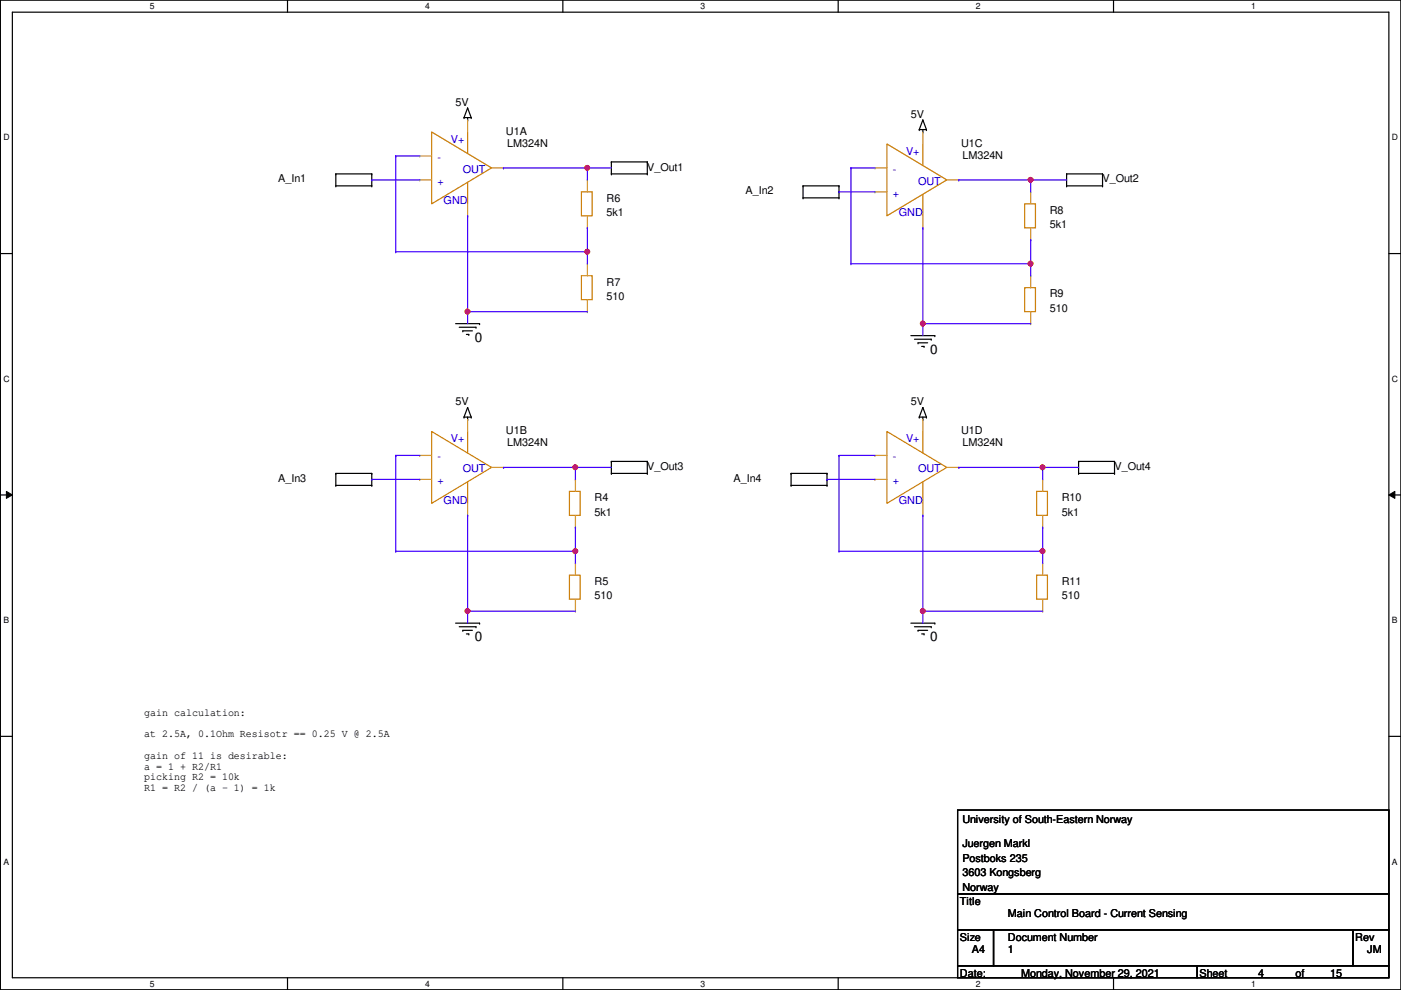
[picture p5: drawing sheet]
<svg xmlns="http://www.w3.org/2000/svg" width="297mm" height="210mm" viewBox="0 0 297 210" stroke-linecap="round" stroke-linejoin="round" font-family="sans-serif">
<path d="M.1 0h296.9v209.8h-296.9zM2.6 2.6h291.9v204.7h-291.9z" fill="none" stroke="#000" stroke-width=".25"/>
<g fill="#fff">
<path d="M31.8 .3h1v2h-1z"/>
<path d="M31.8 207.6h1v1.9h-1z"/>
</g>
<path d="M61 0v2.6M61 207.3v2.5" fill="none" stroke="#000" stroke-width=".25"/>
<g fill="#fff">
<path d="M90.1 .3h1v2h-1z"/>
<path d="M90.1 207.6h1v1.9h-1z"/>
</g>
<path d="M119.3 0v2.6M119.3 207.3v2.5" fill="none" stroke="#000" stroke-width=".25"/>
<g fill="#fff">
<path d="M148.5 .3h1v2h-1z"/>
<path d="M148.5 207.6h1v1.9h-1z"/>
</g>
<path d="M177.7 0v2.6M177.7 207.3v2.5" fill="none" stroke="#000" stroke-width=".25"/>
<g fill="#fff">
<path d="M206.9 .3h1v2h-1z"/>
<path d="M206.9 207.6h1v1.9h-1z"/>
</g>
<path d="M236.1 0v2.6M236.1 207.3v2.5" fill="none" stroke="#000" stroke-width=".25"/>
<g fill="#fff">
<path d="M265.3 .3h.9v2h-.9z"/>
<path d="M265.3 207.6h.9v1.9h-.9z"/>
<path d="M.7 28.2h1.3v1.9h-1.3z"/>
<path d="M295.1 28.2h1.3v1.9h-1.3z"/>
<path d="M.7 79.3h1.3v2h-1.3z"/>
<path d="M295.1 79.3h1.3v2h-1.3z"/>
</g>
<path d="M.1 53.8h2.5M294.5 53.8h2.5" fill="none" stroke="#000" stroke-width=".25"/>
<g fill="#fff">
<path d="M.7 130.5h1.2v2h-1.2z"/>
<path d="M295.1 130.5h1.2v2h-1.2z"/>
</g>
<path d="M.1 104.9h2.5M294.5 104.9h2.5" fill="none" stroke="#000" stroke-width=".25"/>
<path d="M1.4 104.2l1.2 .7-1.2 .8zM294.5 104.9l1.2-.7v1.5z" fill="#000"/>
<path d="M1.4 104.2l1.2 .7-1.2 .8zM294.5 104.9l1.2-.7v1.5z" fill="none" stroke="#000" stroke-width=".21"/>
<g fill="#fff">
<path d="M.7 181.7h1.2v2h-1.2z"/>
<path d="M295.1 181.7h1.2v2h-1.2z"/>
</g>
<g fill="none" stroke="#000" stroke-width=".25">
<path d="M71.2 39.4h.1M71.2 36.9h.1M71.2 36.9h7.6M71.2 39.4h7.6M71.2 36.9v2.5M78.8 36.9h.1M78.8 39.4h.1M78.8 36.9v2.5M98.4 24.9h.1M98.4 24.9h1.5M99.1 25.4h.1M99.1 22.9h.1"/>
<path d="M99.1 24.9v.5M99.1 22.9l-.7 2M99.1 22.9l.8 2M99.9 24.9h.1M129.6 36.9h.1M129.6 34.3h.1M129.6 36.9h7.6M129.6 34.3v2.6M129.6 34.3h7.6M137.2 34.3h.1M137.2 36.9h.1M137.2 34.3v2.6"/>
<path d="M170.3 39.4h.1M170.3 39.4h7.6M170.3 39.4v2.6M177.9 39.4h.1M177.9 39.4v2.6M194.9 27.5h.1M194.9 27.5h1.5M195.7 28h.1M195.7 25.4h.1M195.7 27.5v.5M195.7 25.4l-.8 2.1M195.7 25.4l.7 2.1"/>
<path d="M196.4 27.5h.1M226.1 39.4h.1M226.1 36.9h.1M226.1 36.9h7.7M226.1 39.4h7.7M226.1 36.9v2.5M233.8 36.9h.1M233.8 39.4h.1M233.8 36.9v2.5M170.3 42h.1M170.3 42h7.6M177.9 42h.1"/>
<path d="M96.6 68.6h5.1M97.4 69.4h3.5M98.1 70.1h.1M98.1 70.1h2.1M98.9 70.9h.5M99.4 70.9h.1M100.9 69.4h.1M101.7 68.6h.1M193.1 71.2h5.1M193.9 71.9h3.5M194.6 72.7h.1M194.6 72.7h2.1"/>
<path d="M195.4 73.4h.5M195.9 73.4h.1M197.4 71.9h.1M198.2 71.2h.1M98.4 88.4h.1M98.4 88.4h1.5M99.1 88.9h.1M99.1 86.4h.1M99.1 88.4v.5M99.1 86.4l-.7 2M99.1 86.4l.8 2M99.9 88.4h.1"/>
<path d="M129.6 97.8h.1M129.6 97.8v2.6M129.6 97.8h7.6M137.2 97.8h.1M137.2 97.8v2.6M194.9 88.4h.1M194.9 88.4h1.5M195.7 88.9h.1M195.7 86.4h.1M195.7 88.4v.5M195.7 86.4l-.8 2M195.7 86.4l.7 2"/>
<path d="M196.4 88.4h.1M228.7 97.8h.1M228.7 97.8h7.6M228.7 97.8v2.6M236.3 97.8h.1M236.3 97.8v2.6M71.2 102.9h.1M71.2 100.4h.1M71.2 100.4v2.5M71.2 100.4h7.6M71.2 102.9h7.6M78.8 100.4h.1"/>
<path d="M78.8 102.9h.1M78.8 100.4v2.5M129.6 100.4h.1M129.6 100.4h7.6M137.2 100.4h.1M167.7 102.9h.1M167.7 100.4h.1M167.7 100.4h7.6M167.7 102.9h7.6M167.7 100.4v2.5M175.3 100.4h.1M175.3 102.9h.1"/>
<path d="M175.3 100.4v2.5M228.7 100.4h.1M228.7 100.4h7.6M236.3 100.4h.1M96.6 132.1h5.1M97.4 132.9h3.5M98.1 133.6h.1M98.1 133.6h2.1M98.9 134.4h.5M99.4 134.4h.1M100.9 132.9h.1M101.7 132.1h.1"/>
<path d="M193.1 132.1h5.1M193.9 132.9h3.5M194.6 133.6h.1M194.6 133.6h2.1M195.4 134.4h.5M195.9 134.4h.1M197.4 132.9h.1M198.2 132.1h.1M.1 156.1h2.5M294.5 156.1h2.5M203 171.7h91.5v17.8h-91.5zM203 189.5h91.5v7.6h-91.5z"/>
<path d="M203 197.1h7.6v7.7h-7.6zM210.6 197.1h76.2v7.7h-76.2zM286.8 197.1h7.7v7.7h-7.7zM203 204.8h50.8v2.5h-50.8zM253.8 204.8h40.7v2.5h-40.7z"/>
</g>
<g fill="none" stroke="#cc8006" stroke-width=".25">
<path d="M91.5 28l12.7 7.6-12.7 7.6zM99.1 28v4.6M99.1 38.7v4.5M188 30.5l12.7 7.6-12.7 7.7zM195.7 30.5v4.6M123.3 40.7h2.3v5.1h-2.3zM123.3 58.5h2.3v5h-2.3zM195.7 41.2v4.6M217.3 43.2h2.2v5.1h-2.2zM217.3 61h2.2v5.1h-2.2zM91.5 91.5l12.7 7.6-12.7 7.6zM99.1 91.5v4.6"/>
<path d="M188 91.5l12.7 7.6-12.7 7.6zM195.7 91.5v4.6M99.1 102.2v4.5M120.7 104.2h2.3v5.1h-2.3zM195.7 102.2v4.5M219.8 104.2h2.3v5.1h-2.3zM120.7 122h2.3v5h-2.3zM219.8 122h2.3v5h-2.3z"/>
</g>
<g fill="none" stroke="#a84" stroke-width=".25">
<path d="M89 33.1h.1M89 38.1h.1M89 33.1h2.5M89 38.1h2.5M99.1 25.4h.1M99.1 25.4v2.6M104.2 35.6h2.6M106.8 35.6h.1M124.5 38.1h.1M124.5 38.1v2.6M185.5 35.6h.1M185.5 35.6h2.5"/>
<path d="M195.7 28h.1M195.7 28v2.5M200.7 38.1h2.6M203.3 38.1h.1M99.1 45.8h.1M99.1 43.2v2.6M124.5 48.3h.1M124.5 55.9h.1M124.5 45.8v2.5M124.5 55.9v2.6M185.5 40.7h.1M185.5 40.7h2.5"/>
<path d="M195.7 48.3h.1M195.7 45.8v2.5M218.5 40.7h.1M218.5 50.8h.1M218.5 58.5h.1M218.5 40.7v2.5M218.5 48.3v2.5M218.5 58.5v2.5M124.5 66.1h.1M124.5 63.5v2.6M218.5 68.6h.1M218.5 66.1v2.5"/>
<path d="M89 96.6h.1M89 96.6h2.5M99.1 88.9h.1M99.1 88.9v2.6M104.2 99.1h2.6M106.8 99.1h.1M185.5 96.6h.1M185.5 96.6h2.5M195.7 88.9h.1M195.7 88.9v2.6M200.7 99.1h2.6M203.3 99.1h.1"/>
<path d="M89 101.6h.1M89 101.6h2.5M99.1 109.3h.1M99.1 106.7v2.6M122 101.6h.1M122 111.8h.1M122 119.4h.1M122 101.6v2.6M122 109.3v2.5M122 119.4v2.6M185.5 101.6h.1M185.5 101.6h2.5"/>
<path d="M195.7 109.3h.1M195.7 106.7v2.6M221.1 101.6h.1M221.1 111.8h.1M221.1 119.4h.1M221.1 101.6v2.6M221.1 109.3v2.5M221.1 119.4v2.6M122 129.6h.1M122 127v2.6M221.1 129.6h.1M221.1 127v2.6"/>
</g>
<path d="M106.8 35.6h.1M106.8 35.6h17.7" fill="none" stroke="#4200ff" stroke-width=".25"/>
<circle cx="124.5" cy="35.6" r=".49" fill="#f00"/>
<circle cx="124.5" cy="35.6" r=".49" fill="none" stroke="#f00" stroke-width=".25"/>
<path d="M124.5 35.6h.1M124.5 35.6v2.5M124.5 48.3h.1M124.5 48.3v5.1M106.8 99.1h.1M106.8 99.1h15.2" fill="none" stroke="#4200ff" stroke-width=".25"/>
<circle cx="122" cy="99.1" r=".49" fill="#f00"/>
<circle cx="122" cy="99.1" r=".49" fill="none" stroke="#f00" stroke-width=".25"/>
<g fill="none" stroke="#4200ff" stroke-width=".25">
<path d="M203.3 38.1h.1M203.3 38.1h15.2M218.5 38.1h.1M218.5 38.1v2.6M218.5 50.8h.1M218.5 50.8v5.1M122 99.1h.1M122 99.1v2.5M203.3 99.1h.1M203.3 99.1h17.8M221.1 99.1h.1M221.1 99.1v2.5"/>
<path d="M122 111.8h.1M122 111.8v5.1M221.1 111.8h.1M221.1 111.8v5.1"/>
</g>
<circle cx="218.5" cy="55.9" r=".49" fill="#f00"/>
<circle cx="218.5" cy="55.9" r=".49" fill="none" stroke="#f00" stroke-width=".25"/>
<path d="M99.1 109.3h.1M99.1 109.3v20.3M99.1 129.6h.1M99.1 129.6h22.9" fill="none" stroke="#4200ff" stroke-width=".25"/>
<circle cx="99.1" cy="129.6" r=".49" fill="#f00"/>
<circle cx="99.1" cy="129.6" r=".49" fill="none" stroke="#f00" stroke-width=".25"/>
<path d="M99.1 45.8h.1M99.1 45.8v20.3M99.1 129.6h.1M99.1 129.6v2.5" fill="none" stroke="#4200ff" stroke-width=".25"/>
<circle cx="99.1" cy="66.1" r=".49" fill="#f00"/>
<circle cx="99.1" cy="66.1" r=".49" fill="none" stroke="#f00" stroke-width=".25"/>
<path d="M195.7 48.3h.1M195.7 48.3v20.3M99.1 66.1h.1M99.1 66.1h25.4M99.1 66.1v2.5" fill="none" stroke="#4200ff" stroke-width=".25"/>
<circle cx="195.6" cy="68.6" r=".49" fill="#f00"/>
<circle cx="195.6" cy="68.6" r=".49" fill="none" stroke="#f00" stroke-width=".25"/>
<path d="M195.7 68.6h.1M195.7 68.6h22.8M195.7 68.6v2.6M195.7 109.3h.1M195.7 109.3v20.3" fill="none" stroke="#4200ff" stroke-width=".25"/>
<circle cx="195.6" cy="129.6" r=".49" fill="#f00"/>
<circle cx="195.6" cy="129.6" r=".49" fill="none" stroke="#f00" stroke-width=".25"/>
<path d="M177.9 116.9h.1M177.9 116.9h43.2M195.7 129.6h.1M195.7 129.6h25.4M195.7 129.6v2.5" fill="none" stroke="#4200ff" stroke-width=".25"/>
<circle cx="221" cy="116.9" r=".49" fill="#f00"/>
<circle cx="221" cy="116.9" r=".49" fill="none" stroke="#f00" stroke-width=".25"/>
<path d="M177.9 96.6h.1M177.9 96.6v20.3M177.9 96.6h7.6M83.9 116.9h.1M83.9 116.9h38.1M221.1 116.9h.1M221.1 116.9v2.5" fill="none" stroke="#4200ff" stroke-width=".25"/>
<circle cx="122" cy="116.9" r=".49" fill="#f00"/>
<circle cx="122" cy="116.9" r=".49" fill="none" stroke="#f00" stroke-width=".25"/>
<path d="M83.9 53.4h.1M83.9 53.4h40.6M124.5 53.4h.1M124.5 53.4v2.5M83.9 96.6h.1M83.9 96.6v20.3M83.9 96.6h5.1M122 116.9h.1M122 116.9v2.5" fill="none" stroke="#4200ff" stroke-width=".25"/>
<circle cx="124.5" cy="53.4" r=".49" fill="#f00"/>
<circle cx="124.5" cy="53.4" r=".49" fill="none" stroke="#f00" stroke-width=".25"/>
<g fill="none" stroke="#4200ff" stroke-width=".25">
<path d="M78.8 38.1h.1M78.8 38.1h10.2M83.9 33.1h.1M83.9 33.1v20.3M83.9 33.1h5.1M124.5 35.6h.1M124.5 35.6h5.1M180.4 35.6h.1M180.4 35.6v20.3M180.4 35.6h5.1M177.9 40.7h.1M177.9 40.7h7.6"/>
<path d="M180.4 55.9h.1M180.4 55.9h38.1M218.5 55.9h.1M218.5 55.9v2.6M122 99.1h.1M122 99.1h7.6M221.1 99.1h.1M221.1 99.1h7.6M78.8 101.6h.1M78.8 101.6h10.2M175.3 101.6h.1M175.3 101.6h10.2"/>
</g>
<circle cx="221" cy="99.1" r=".49" fill="#f00"/>
<circle cx="221" cy="99.1" r=".49" fill="none" stroke="#f00" stroke-width=".25"/>
<path d="M218.5 38.1h.1M218.5 38.1h7.6" fill="none" stroke="#4200ff" stroke-width=".25"/>
<circle cx="218.5" cy="38.1" r=".49" fill="#f00"/>
<circle cx="218.5" cy="38.1" r=".49" fill="none" stroke="#f00" stroke-width=".25"/>
<circle cx="124.5" cy="35.6" r=".49" fill="#f00"/>
<circle cx="124.5" cy="35.6" r=".49" fill="none" stroke="#f00" stroke-width=".25"/>
<circle cx="122" cy="99.1" r=".49" fill="#f00"/>
<circle cx="122" cy="99.1" r=".49" fill="none" stroke="#f00" stroke-width=".25"/>
<circle cx="218.5" cy="55.9" r=".49" fill="#f00"/>
<circle cx="218.5" cy="55.9" r=".49" fill="none" stroke="#f00" stroke-width=".25"/>
<circle cx="99.1" cy="129.6" r=".49" fill="#f00"/>
<circle cx="99.1" cy="129.6" r=".49" fill="none" stroke="#f00" stroke-width=".25"/>
<circle cx="99.1" cy="66.1" r=".49" fill="#f00"/>
<circle cx="99.1" cy="66.1" r=".49" fill="none" stroke="#f00" stroke-width=".25"/>
<circle cx="195.6" cy="68.6" r=".49" fill="#f00"/>
<circle cx="195.6" cy="68.6" r=".49" fill="none" stroke="#f00" stroke-width=".25"/>
<circle cx="195.6" cy="129.6" r=".49" fill="#f00"/>
<circle cx="195.6" cy="129.6" r=".49" fill="none" stroke="#f00" stroke-width=".25"/>
<circle cx="221" cy="116.9" r=".49" fill="#f00"/>
<circle cx="221" cy="116.9" r=".49" fill="none" stroke="#f00" stroke-width=".25"/>
<circle cx="122" cy="116.9" r=".49" fill="#f00"/>
<circle cx="122" cy="116.9" r=".49" fill="none" stroke="#f00" stroke-width=".25"/>
<circle cx="124.5" cy="53.4" r=".49" fill="#f00"/>
<circle cx="124.5" cy="53.4" r=".49" fill="none" stroke="#f00" stroke-width=".25"/>
<circle cx="221" cy="99.1" r=".49" fill="#f00"/>
<circle cx="221" cy="99.1" r=".49" fill="none" stroke="#f00" stroke-width=".25"/>
<circle cx="218.5" cy="38.1" r=".49" fill="#f00"/>
<circle cx="218.5" cy="38.1" r=".49" fill="none" stroke="#f00" stroke-width=".25"/>
<g font-size="2.8">
<text x="100.7" y="72.4">0</text>
<text x="197.2" y="75">0</text>
<text x="100.7" y="135.9">0</text>
<text x="197.2" y="135.9">0</text>
</g>
<g font-size="2.3">
<text x="96.6" y="22.4">5V</text>
<text x="107.3" y="28.5">U1A</text>
<text x="193.1" y="25">5V</text>
<text x="107.5" y="31.1">LM324N</text>
<text x="203.8" y="31.1">U1C</text>
<text x="204" y="33.6">LM324N</text>
<text x="59" y="38.7">A_In1</text>
<text x="137.2" y="36.2">V_Out1</text>
<text x="158.1" y="41.2">A_In2</text>
<text x="233.8" y="38.7">V_Out2</text>
<text x="128.6" y="42.8">R6</text>
<text x="128.6" y="45.8">5k1</text>
<text x="222.6" y="45.3">R8</text>
<text x="222.6" y="48.3">5k1</text>
<text x="128.6" y="60.5">R7</text>
<text x="128.6" y="63.6">510</text>
<text x="222.6" y="63.1">R9</text>
<text x="222.6" y="66.1">510</text>
<text x="96.6" y="85.9">5V</text>
<text x="193.1" y="85.9">5V</text>
<text x="107.3" y="92">U1B</text>
<text x="107.5" y="94.6">LM324N</text>
<text x="203.8" y="92">U1D</text>
<text x="204" y="94.6">LM324N</text>
<text x="137.2" y="99.7">V_Out3</text>
<text x="236.3" y="99.7">V_Out4</text>
<text x="59" y="102.2">A_In3</text>
<text x="126.1" y="106.3">R4</text>
<text x="155.5" y="102.2">A_In4</text>
<text x="225.1" y="106.3">R10</text>
<text x="126.1" y="109.3">5k1</text>
<text x="225.1" y="109.3">5k1</text>
<text x="126.1" y="124">R5</text>
<text x="225.1" y="124">R11</text>
<text x="126.1" y="127.1">510</text>
<text x="225.1" y="127.1">510</text>
<text x="30.6" y="151.8">gain calculation:</text>
<text x="30.6" y="156.3">at 2.5A, 0.1Ohm Resisotr == 0.25 V @ 2.5A</text>
<text x="30.6" y="160.9">gain of 11 is desirable:</text>
<text x="30.6" y="163.2">a = 1 + R2/R1</text>
<text x="30.6" y="165.5">picking R2 = 10k</text>
<text x="30.6" y="167.8">R1 = R2 / (a - 1) = 1k</text>
<text x="204" y="174.6">University of South-Eastern Norway</text>
<text x="204" y="179.7">Juergen Markl</text>
<text x="204" y="182.7">Postboks 235</text>
<text x="204" y="185.8">3603 Kongsberg</text>
<text x="203.5" y="191.9">Title</text>
<text x="204" y="188.8">Norway</text>
<text x="213.7" y="194.4">Main Control Board - Current Sensing</text>
<text x="203.5" y="199.5">Size</text>
<text x="206.1" y="202">A4</text>
<text x="213.7" y="199.5">Document Number</text>
<text x="213.7" y="202">1</text>
<text x="287.4" y="199.5">Rev</text>
<text x="289.9" y="202">JM</text>
<text x="203.5" y="207.1">Date:</text>
<text x="216.5" y="207.1">Monday, November 29, 2021</text>
<text x="254.3" y="207.1">Sheet</text>
<text x="266.8" y="207.1">4</text>
<text x="274.7" y="207.1">of</text>
<text x="282" y="207.1">15</text>
</g>
<g font-size="2.3" fill="#00c">
<text x="92.8" y="34.1">-</text>
<text x="95.6" y="30.3">V+</text>
<text x="192.1" y="32.9">V+</text>
<text x="92.8" y="39.2">+</text>
<text x="98.1" y="36.7">OUT</text>
<text x="189.3" y="36.7">-</text>
<text x="189.3" y="41.7">+</text>
<text x="194.6" y="39.2">OUT</text>
<text x="94.1" y="43.3">GND</text>
<text x="190.6" y="45.8">GND</text>
<text x="95.6" y="93.8">V+</text>
<text x="192.1" y="93.8">V+</text>
<text x="92.8" y="97.6">-</text>
<text x="98.1" y="100.2">OUT</text>
<text x="189.3" y="97.6">-</text>
<text x="194.6" y="100.2">OUT</text>
<text x="92.8" y="102.7">+</text>
<text x="94.1" y="106.8">GND</text>
<text x="189.3" y="102.7">+</text>
<text x="190.6" y="106.8">GND</text>
</g>
<g font-size="1.8">
<text x="31.8" y="1.9">5</text>
<text x="90.1" y="1.9">4</text>
<text x="148.5" y="1.9">3</text>
<text x="206.9" y="1.9">2</text>
<text x="265.3" y="1.9">1</text>
<text x=".7" y="29.8">D</text>
<text x="295.1" y="29.8">D</text>
<text x=".7" y="80.9">C</text>
<text x="295.1" y="80.9">C</text>
<text x=".7" y="132.1">B</text>
<text x="295.1" y="132.1">B</text>
<text x=".7" y="183.3">A</text>
<text x="295.1" y="183.3">A</text>
<text x="31.8" y="209.2">5</text>
<text x="90.1" y="209.2">4</text>
<text x="148.5" y="209.2">3</text>
<text x="206.9" y="209.2">2</text>
<text x="265.3" y="209.2">1</text>
</g>
</svg>
